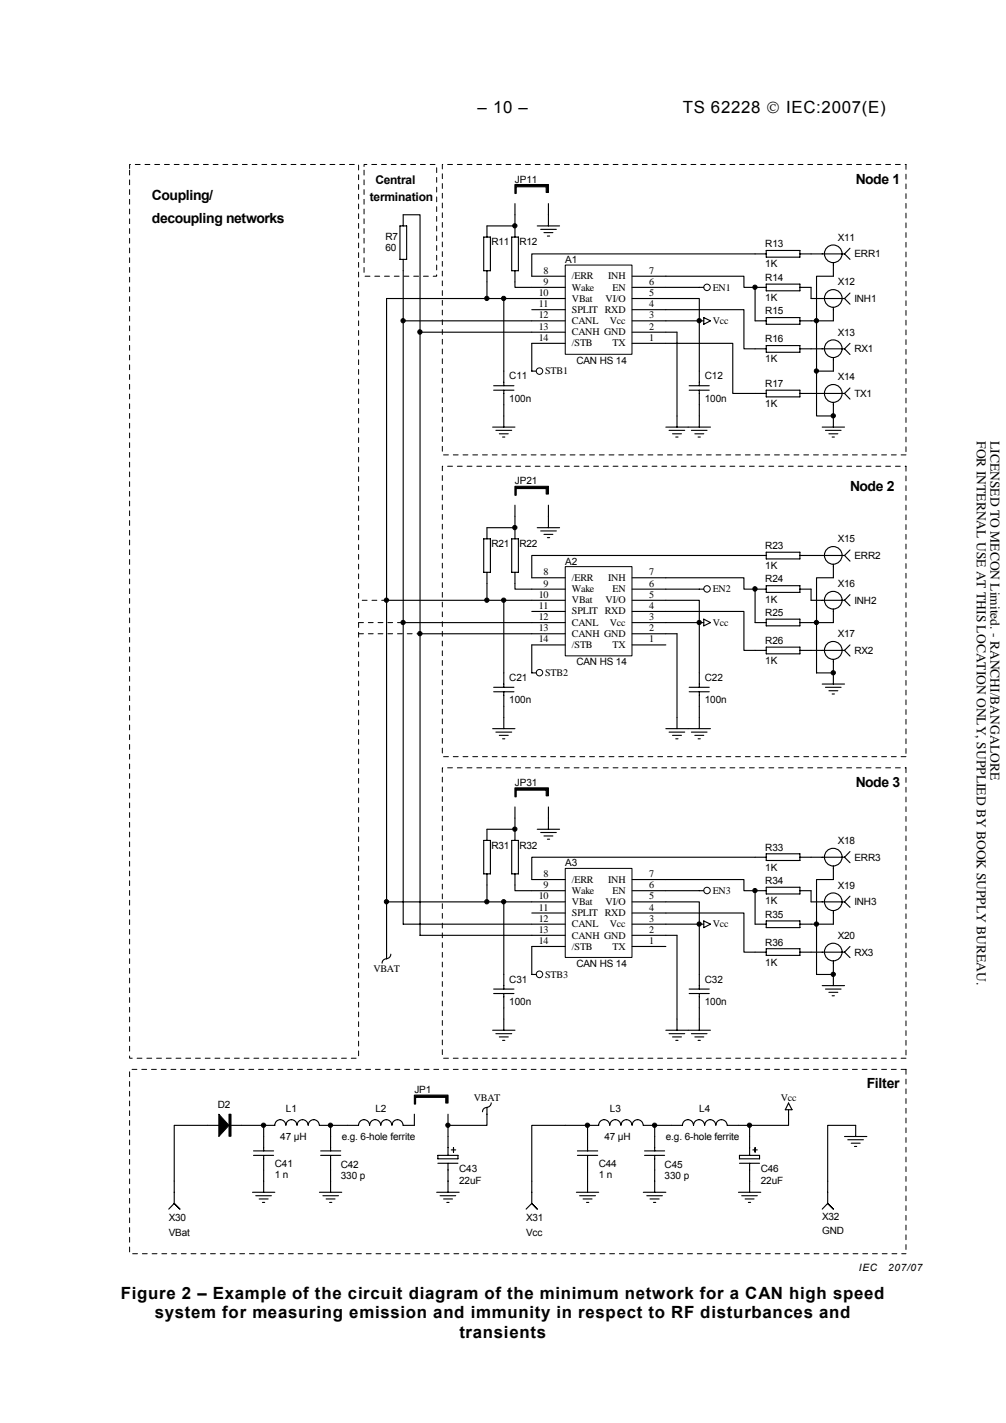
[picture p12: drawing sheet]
<svg xmlns="http://www.w3.org/2000/svg" width="210mm" height="297mm" viewBox="0 0 210 297" stroke-linecap="round" stroke-linejoin="round" font-family="sans-serif">
<g fill="none" stroke="#000" stroke-width=".23">
<path d="M101 49.5h1.4v7h-1.4zM101.6 47.2v2.3M101.6 56.5v2.3M106.8 49.5h1.4v7h-1.4zM107.5 47.2v2.3M107.5 56.5v2.3M157.6 60h2.3M157.6 53h2.3M159.9 52.3h7.1v1.4h-7.1zM159.9 59.3h7.1v1.4h-7.1zM167 60h2.3M167 53h9.3"/>
<path d="M173.9 54.9v2.8M176.3 53l1.1 1.1M177.4 51.8l-1.1 1.2M105.2 77.5v3M157.6 72.8h2.3M159.9 72.1h7.1v1.4h-7.1zM167 72.8h9.3M169.3 62.3h7M173.9 64.2v2.8M173.9 74.7v2.8M176.3 62.3l1.1 1.2M176.3 72.8l1.1 1.2"/>
<path d="M177.4 61.2l-1.1 1.1M177.4 71.7l-1.1 1.1M102.8 89.2h4.7M103 81.4h4.3M103 80.5h4.3M103.5 89.8h3.3M104.2 90.6h1.9M104.9 91.2h.5M105.2 81.4v3.1M105.2 86.8v2.4M143.6 89.2h4.7M144.3 89.8h3.3"/>
<path d="M145 90.6h1.9M145.7 91.2h.5M146 86.8v2.4M157.6 82.1h2.3M159.9 81.4h7.1v1.4h-7.1zM167 82.1h9.3M171.6 89.2h4.7M172.3 89.8h3.3M173 90.6h1.9M173.7 91.2h.5M173.9 84v5.2M176.3 82.1l1.1 1.2"/>
<path d="M177.4 81l-1.1 1.1"/>
<circle cx="173.9" cy="53" r="1.85"/>
<circle cx="173.9" cy="62.3" r="1.85"/>
<circle cx="173.9" cy="72.8" r="1.85"/>
<circle cx="173.9" cy="82.1" r="1.86"/>
</g>
<path d="M118 55.4h13.9v18.6h-13.9z" fill="#fff"/>
<g fill="none" stroke="#000" stroke-width=".21">
<path d="M118 55.3h13.9v18.7h-13.9z"/>
<circle cx="147.6" cy="60" r=".68"/>
<circle cx="112.6" cy="77.5" r=".68"/>
</g>
<g fill="none" stroke="#000" stroke-width=".23">
<path d="M83.5 47.2h1.4v6.9h-1.4zM84.2 44.8v2.4M84.2 54.1v2.4M101.6 58.8v3.5M107.5 58.8v1.2h10.5M107.5 42.5v4.7h-5.9M112.1 47.2h4.7M112.9 47.9h3.2M113.5 48.6h1.9M114.3 49.3h.4M114.5 42.5v4.7M132 57.7h23.3v2.3h2.3v7h2.3"/>
<path d="M132 60h14.9M157.6 53h-46.6v4.7h7M169.3 60v2.3M173.9 57.7h-3.5v29.1h3.5M80.7 62.3h37.3M84.2 67h33.8M87.7 69.3h30.3M105.2 62.3v15.2M111 64.6h7M118 71.7h-7v5.8h.9M132 71.7h21v10.4h4.6M132 64.6h23.3v8.2h2.3"/>
<path d="M132 62.3h14v18.2M132 69.3h9.3v19.9M132 67h14.9M146.9 66.3l1.4 .7-1.4 .7zM159.9 66.3h7.1v1.4h-7.1zM167 67h6.9M170.4 77.5h3.5M105.2 84.5v2.3M139 89.2h4.6M139.7 89.8h3.2M140.4 90.6h1.8M141.1 91.2h.4"/>
<path d="M143.8 81.4h4.2M143.8 80.5h4.2M146 81.4v5.4M101 112.5h1.4v7h-1.4zM101.6 110.2v2.3M101.6 119.5v2.3M106.8 112.5h1.4v7h-1.4zM107.5 110.2v2.3M107.5 119.5v2.3M157.6 116h2.3M159.9 115.3h7.1v1.4h-7.1zM167 116h9.3"/>
<path d="M173.9 117.8v2.8M176.3 116l1.1 1.1M177.4 114.8l-1.1 1.2M157.6 123h2.3M157.6 135.8h2.3M159.9 122.3h7.1v1.4h-7.1zM159.9 135.1h7.1v1.4h-7.1zM167 123h2.3M167 135.8h9.3M169.3 125.3h7M173.9 127.2v2.8M173.9 137.7v5.1"/>
<path d="M176.3 125.3l1.1 1.1M176.3 135.8l1.1 1.1M177.4 124.1l-1.1 1.2M177.4 134.6l-1.1 1.2M102.8 152.1h4.7M103 144.4h4.3M103 143.5h4.3M103.5 152.8h3.3M104.2 153.5h1.9M104.9 154.2h.5M105.2 140.5v3M105.2 144.4v3"/>
<path d="M105.2 149.8v2.3M143.6 152.1h4.7M144.3 152.8h3.3M145 153.5h1.9M145.7 154.2h.5M146 149.8v2.3M171.6 142.8h4.7M172.3 143.5h3.3M173 144.2h1.9M173.7 144.9h.5"/>
<circle cx="173.9" cy="115.9" r="1.85"/>
<circle cx="173.9" cy="135.8" r="1.86"/>
<circle cx="173.9" cy="125.3" r="1.85"/>
</g>
<path d="M107.5 38.5h7v1.7h-.5v-1.2h-6.3v1.4h-.2z" fill-rule="evenodd" fill="#000" stroke="#000" stroke-width=".23"/>
<path d="M189.1 34.3v60.7M189.1 95h-96.8v-60.7h96.8" fill="none" stroke="#000" stroke-width=".21" stroke-dasharray="1 1 1 1 1 1 1 1"/>
<path d="M118 118.3h13.9v18.6h-13.9z" fill="#fff"/>
<g fill="none" stroke="#000" stroke-width=".21">
<path d="M118 118.3h13.9v18.6h-13.9z"/>
<circle cx="147.6" cy="122.9" r=".68"/>
<circle cx="112.6" cy="140.4" r=".68"/>
</g>
<g fill="none" stroke="#000" stroke-width=".23">
<path d="M107.5 105.5v4.7h-5.9M112.1 110.2h4.7M112.9 110.8h3.2M113.5 111.5h1.9M114.3 112.2h.4M114.5 105.5v4.7M157.6 116h-46.6v4.6h7M80.7 125.3h37.3M84.2 130h33.8M87.7 132.3h30.3M101.6 121.8v3.5M105.2 125.3v15.2"/>
<path d="M107.5 121.8v1.2h10.5M111 127.6h7M118 134.6h-7v5.9h.9M132 120.6h23.3v2.4h2.3v7h2.3M132 127.6h23.3v8.2h2.3M132 125.3h14v18.2M132 134.6h7M132 132.3h9.3v19.8M132 130h14.9M132 123h14.9M146.9 129.2l1.4 .8-1.4 .6zM159.9 129.2h7.1v1.4h-7.1z"/>
<path d="M167 130h6.9M169.3 123v2.3M173.9 120.6h-3.5v19.9h3.5M105.2 147.4v2.4M139 152.1h4.6M139.7 152.8h3.2M140.4 153.5h1.8M141.1 154.2h.4M143.8 144.4h4.2M143.8 143.5h4.2M146 144.4v5.4M101 175.4h1.4v7h-1.4z"/>
<path d="M101.6 173.1v2.3M106.8 175.4h1.4v7h-1.4zM107.5 173.1v2.3M157.6 178.9h2.3M159.9 178.2h7.1v1.4h-7.1zM167 178.9h9.3M176.3 178.9l1.1 1.2M177.4 177.8l-1.1 1.1M101.6 182.4v2.3M107.5 182.4v2.3M157.6 185.9h2.3M157.6 198.8h2.3"/>
<path d="M159.9 185.2h7.1v1.4h-7.1zM159.9 198h7.1v1.4h-7.1zM167 185.9h2.3M167 198.8h9.3M169.3 188.3h7M173.9 180.8v2.8M173.9 190.1v2.8M176.3 188.3l1.1 1.1M176.3 198.8l1.1 1.1M177.4 187.1l-1.1 1.2M177.4 197.6l-1.1 1.2M102.8 215.1h4.7"/>
<path d="M103 207.4h4.3M103 206.5h4.3M103.5 215.8h3.3M104.2 216.5h1.9M104.9 217.2h.5M105.2 203.4v3.1M105.2 207.4v3M105.2 212.7v2.4M143.6 215.1h4.7M144.3 215.8h3.3M145 216.5h1.9M145.7 217.2h.5"/>
<path d="M146 212.7v2.4M171.6 205.7h4.7M172.3 206.5h3.3M173 207.1h1.9M173.7 207.9h.5M173.9 200.6v5.1"/>
<circle cx="173.9" cy="178.9" r="1.85"/>
<circle cx="173.9" cy="198.7" r="1.85"/>
<circle cx="173.9" cy="188.2" r="1.85"/>
</g>
<path d="M107.5 101.5h7v1.6h-.5v-1.1h-6.3v1.4h-.2z" fill-rule="evenodd" fill="#000" stroke="#000" stroke-width=".23"/>
<path d="M189.1 97.3v60.6M189.1 157.9h-96.8v-60.6h96.8" fill="none" stroke="#000" stroke-width=".21" stroke-dasharray="1 1 1 1 1 1 1 1"/>
<path d="M118 181.3h13.9v18.6h-13.9z" fill="#fff"/>
<g fill="none" stroke="#000" stroke-width=".21">
<path d="M118 181.3h13.9v18.6h-13.9zM47.8 232.6h.4v4.6h-.4z"/>
<circle cx="147.6" cy="185.9" r=".68"/>
<circle cx="112.6" cy="203.4" r=".68"/>
</g>
<g fill="none" stroke="#000" stroke-width=".23">
<path d="M84.2 44.8h3.5v150.4h30.3M84.2 56.5v136.4h33.8M80.7 62.3v137.9M107.5 168.4v4.7h-5.9M112.1 173.1h4.7M112.9 173.8h3.2M113.5 174.5h1.9M114.3 175.2h.4M114.5 168.4v4.7M157.6 178.9h-46.6v4.7h7M80.7 188.3h37.3M81.6 199.2a.94 .94 0 0 1-1 .9"/>
<path d="M101.6 184.7v3.6M105.2 188.3v15.1M107.5 184.7v1.2h10.5M111 190.6h7M118 197.6h-7v5.8h.9M132 183.6h23.3v2.3h2.3v7h2.3M132 190.6h23.3v8.2h2.3M132 188.3h14v18.2M132 197.6h7M132 195.2h9.3v19.9M132 192.9h14.9M132 185.9h14.9"/>
<path d="M146.9 192.2l1.4 .7-1.4 .7zM159.9 192.2h7.1v1.4h-7.1zM167 192.9h6.9M169.3 185.9v2.4M173.9 183.6h-3.5v19.8h3.5M80.6 200.2a.87 .87 0 0 0-.8 .8M105.2 210.4v2.3M139 215.1h4.6M139.7 215.8h3.2M140.4 216.5h1.8M141.1 217.2h.4M143.8 207.4h4.2"/>
<path d="M143.8 206.5h4.2M146 207.4v5.3M45.7 234.9h-9.3v16.3l1.1 1.2-1.1-1.2-1.2 1.2M48 234.9h9.4M55 234.9v5.3M57.4 234.9a1.14 1.14 0 0 1 1.1-1.2 1.14 1.14 0 0 1 1.1 1.2M59.7 234.9a1.14 1.14 0 0 1 1.1-1.2 1.14 1.14 0 0 1 1.2 1.2M62 234.9a1.14 1.14 0 0 1 1.2-1.2 1.14 1.14 0 0 1 1.1 1.2M64.3 234.9a1.14 1.14 0 0 1 1.2-1.2 1.14 1.14 0 0 1 1.1 1.2M66.7 234.9h8.1M69 234.9v5.3M74.8 234.9a1.14 1.14 0 0 1 1.2-1.2 1.14 1.14 0 0 1 1.1 1.2"/>
<path d="M77.2 234.9a1.14 1.14 0 0 1 1.1-1.2 1.14 1.14 0 0 1 1.2 1.2M79.5 234.9a1.14 1.14 0 0 1 1.1-1.2 1.14 1.14 0 0 1 1.2 1.2M81.8 234.9a1.14 1.14 0 0 1 1.2-1.2 1.14 1.14 0 0 1 1.1 1.2M86.5 232.6v2.3h-2.3M93.5 232.6v8.6M94.7 239.6v.9M101.6 231.2a.87 .87 0 0 0-.9 .9M101.6 231.2v3.7h-8.1M102.5 230.2a.94 .94 0 0 1-.9 .9M122.6 234.9v5.3M125 234.9a1.14 1.14 0 0 1 1.1-1.2 1.14 1.14 0 0 1 1.2 1.2 1.16 1.16 0 0 1 1.1-1.2 1.16 1.16 0 0 1 1.2 1.2M125 234.9h-14v16.3l1.1 1.2-1.1-1.2-1.2 1.2"/>
<path d="M129.6 234.9a1.14 1.14 0 0 1 1.2-1.2 1.14 1.14 0 0 1 1.1 1.2M132 234.9a1.14 1.14 0 0 1 1.1-1.2 1.14 1.14 0 0 1 1.1 1.2M134.3 234.9h8.2M136.7 234.9v5.3M142.5 234.9a1.14 1.14 0 0 1 1.1-1.2 1.14 1.14 0 0 1 1.1 1.2M144.8 234.9a1.14 1.14 0 0 1 1.1-1.2 1.14 1.14 0 0 1 1.2 1.2M147.1 234.9a1.14 1.14 0 0 1 1.2-1.2 1.14 1.14 0 0 1 1.1 1.2M149.4 234.9a1.16 1.16 0 0 1 1.2-1.2 1.16 1.16 0 0 1 1.2 1.2M151.8 234.9h4.7M156.5 234.9v6.3M157.6 239.6v.9M164.6 231.6v3.3h-8.1"/>
<path d="M164.6 230.3l.7 1.3h-1.4zM176.3 237.2h4.6M177 237.9h3.2M177.7 238.6h1.8M178.4 239.3h.4M178.6 237.2v-2.3h-5.8v16.3l1.1 1.2-1.1-1.2-1.2 1.2M52.7 248.9h4.7M52.9 241.2h4.2M52.9 240.2h4.2M53.4 249.6h3.2M54.1 250.3h1.9M54.8 251h.4"/>
<path d="M55 241.2v7.7M66.7 248.9h4.6M66.9 241.2h4.2M66.9 240.2h4.2M67.4 249.6h3.3M68.1 250.3h1.8M68.8 251h.5M69 241.2v7.7M91.1 248.9h4.7M91.4 241.2h4.2v.7h-4.2zM91.4 242.8h4.2M91.9 249.6h3.2"/>
<path d="M92.6 250.3h1.8M93.3 251h.4M93.5 242.8v6.1M94.2 240h.9M120.3 248.9h4.7M120.5 241.2h4.3M120.5 240.2h4.3M121 249.6h3.3M121.7 250.3h1.9M122.4 251h.5M122.6 241.2v7.7M134.3 248.9h4.7"/>
<path d="M134.5 241.2h4.2M134.5 240.2h4.2M135 249.6h3.3M135.7 250.3h1.9M136.4 251h.5M136.7 241.2v7.7M154.1 248.9h4.7M154.3 241.2h4.2v.7h-4.2zM154.3 242.8h4.2M154.8 249.6h3.3M155.5 250.3h1.9M156.2 251h.5"/>
<path d="M156.5 242.8v6.1M157.1 240h1"/>
</g>
<g fill="#000" stroke="#000" stroke-width=".23">
<path d="M107.5 164.5h7v1.6h-.5v-1.2h-6.3v1.4h-.2z" fill-rule="evenodd"/>
<path d="M86.5 228.6h7v1.7h-.5v-1.2h-6.3v1.4h-.2z" fill-rule="evenodd"/>
</g>
<path d="M27.1 35.5v185.4h47.7v-186.6h-47.7v1.2M76 35.5v22.2h15.1v-23.4h-15.1v1.2M74.8 130h9.4M74.8 132.3h12.9M80.7 125.3h-5.9M189.1 160.3v60.6M189.1 220.9h-96.8v-60.6h96.8M189.1 223.2h-162v38.5h162M189.1 223.2v38.5" fill="none" stroke="#000" stroke-width=".21" stroke-dasharray="1 1 1 1 1 1 1 1"/>
<g fill="#000" stroke="#000" stroke-width=".21">
<path d="M45.7 232.6l2.1 2.3-2.1 2.3z"/>
<circle cx="107.5" cy="47.1" r=".45"/>
<circle cx="157.6" cy="60" r=".45"/>
<circle cx="84.1" cy="66.9" r=".45"/>
<circle cx="87.6" cy="69.3" r=".46"/>
<circle cx="101.6" cy="62.3" r=".45"/>
<circle cx="105.1" cy="62.3" r=".45"/>
<circle cx="145.9" cy="66.9" r=".45"/>
<circle cx="170.4" cy="77.4" r=".45"/>
<circle cx="170.4" cy="66.9" r=".45"/>
<circle cx="173.9" cy="86.8" r=".45"/>
<circle cx="107.5" cy="110.1" r=".45"/>
<circle cx="80.7" cy="125.3" r=".45"/>
<circle cx="84.1" cy="129.9" r=".45"/>
<circle cx="87.6" cy="132.3" r=".45"/>
<circle cx="101.6" cy="125.3" r=".45"/>
<circle cx="105.1" cy="125.3" r=".45"/>
<circle cx="145.9" cy="129.9" r=".45"/>
<circle cx="157.6" cy="122.9" r=".46"/>
<circle cx="170.4" cy="129.9" r=".45"/>
<circle cx="173.9" cy="140.4" r=".45"/>
<circle cx="107.5" cy="173.1" r=".45"/>
<circle cx="80.7" cy="188.2" r=".45"/>
<circle cx="101.6" cy="188.2" r=".45"/>
<circle cx="105.1" cy="188.2" r=".45"/>
<circle cx="145.9" cy="192.9" r=".45"/>
<circle cx="157.6" cy="185.9" r=".45"/>
<circle cx="170.4" cy="192.9" r=".45"/>
<circle cx="173.9" cy="203.4" r=".45"/>
<circle cx="55" cy="234.9" r=".45"/>
<circle cx="69" cy="234.9" r=".45"/>
<circle cx="93.5" cy="234.9" r=".45"/>
<circle cx="122.6" cy="234.9" r=".45"/>
<circle cx="136.6" cy="234.9" r=".45"/>
<circle cx="156.4" cy="234.9" r=".45"/>
</g>
<path d="M48 232.6v4.6" fill="none" stroke="#000" stroke-width=".38"/>
<g font-size="3.5">
<text x="99.7" y="23.5">– 10 –</text>
<text x="142.5" y="23.5">TS 62228 © IEC:2007(E)</text>
<text x="25.2" y="271.1">Figure 2 – Example of the circuit diagram of the minimum network for a CAN high speed</text>
<text x="32.3" y="275.1">system for measuring emission and immunity in respect to RF disturbances and</text>
<text x="95.9" y="279.2">transients</text>
</g>
<g font-size="2.9">
<text x="31.7" y="41.8">Coupling/</text>
<text x="178.6" y="38.3">Node 1</text>
<text x="31.7" y="46.5">decoupling networks</text>
<text x="177.4" y="102.4">Node 2</text>
<text x="178.6" y="164.3">Node 3</text>
<text x="180.9" y="227.2">Filter</text>
</g>
<g font-size="2.8" fill="#010101">
<text x="203.9" y="92.1" transform="rotate(90 203.9 92.1)">FOR INTERNAL USE AT THIS LOCATION ONLY, SUPPLIED BY BOOK SUPPLY BUREAU.</text>
<text x="206.7" y="92.1" transform="rotate(90 206.7 92.1)">LICENSED TO MECON Limited. - RANCHI/BANGALORE</text>
</g>
<g font-size="2.5">
<text x="77.2" y="42">termination</text>
<text x="78.4" y="38.4">Central</text>
</g>
<g font-size="2.1">
<text x="107.5" y="38.1">JP11</text>
<text x="80.4" y="50">R7</text>
<text x="80.4" y="52.3">60</text>
<text x="102.6" y="51.2">R11</text>
<text x="108.4" y="51.2">R12</text>
<text x="159.7" y="51.6">R13</text>
<text x="174.9" y="50.2">X11</text>
<text x="178.4" y="53.7">ERR1</text>
<text x="113.5" y="59.5">9</text>
<text x="113.5" y="57.1">8</text>
<text x="118" y="54.9">A1</text>
<text x="119.4" y="58.3">/ERR</text>
<text x="127" y="58.3">INH</text>
<text x="135.5" y="57.1">7</text>
<text x="135.5" y="59.5">6</text>
<text x="159.7" y="58.6">R14</text>
<text x="159.7" y="55.8">1K</text>
<text x="174.9" y="59.6">X12</text>
<text x="112.4" y="64.1">11</text>
<text x="112.4" y="61.8">10</text>
<text x="119.4" y="65.3">SPLIT RXD</text>
<text x="119.4" y="63">VBat</text>
<text x="119.4" y="60.7">Wake</text>
<text x="126.4" y="63">VI/O</text>
<text x="127.8" y="60.7">EN</text>
<text x="135.5" y="64.1">4</text>
<text x="135.5" y="61.8">5</text>
<text x="148.8" y="60.7">EN1</text>
<text x="159.7" y="62.8">1K</text>
<text x="159.7" y="65.6">R15</text>
<text x="178.4" y="63.1">INH1</text>
<text x="112.4" y="71.2">14</text>
<text x="112.4" y="68.8">13</text>
<text x="112.4" y="66.5">12</text>
<text x="119.4" y="70">CANH GND</text>
<text x="119.4" y="67.6">CANL</text>
<text x="127.3" y="67.6">Vcc</text>
<text x="135.5" y="68.8">2</text>
<text x="135.5" y="66.5">3</text>
<text x="135.5" y="71.2">1</text>
<text x="148.8" y="67.6">Vcc</text>
<text x="159.7" y="71.5">R16</text>
<text x="174.9" y="70.1">X13</text>
<text x="119.4" y="72.3">/STB</text>
<text x="120.3" y="75.9">CAN HS 14</text>
<text x="127.8" y="72.3">TX</text>
<text x="159.7" y="75.6">1K</text>
<text x="178.4" y="73.6">RX1</text>
<text x="106.3" y="79.2">C11</text>
<text x="106.3" y="83.8">100n</text>
<text x="113.8" y="78.1">STB1</text>
<text x="147.1" y="79.2">C12</text>
<text x="147.1" y="83.8">100n</text>
<text x="159.7" y="80.8">R17</text>
<text x="174.9" y="79.4">X14</text>
<text x="178.4" y="82.9">TX1</text>
<text x="159.7" y="85">1K</text>
<text x="107.5" y="101.1">JP21</text>
<text x="174.9" y="113.2">X15</text>
<text x="102.6" y="114.1">R21</text>
<text x="108.4" y="114.1">R22</text>
<text x="118" y="117.9">A2</text>
<text x="159.7" y="114.6">R23</text>
<text x="159.7" y="118.8">1K</text>
<text x="178.4" y="116.7">ERR2</text>
<text x="112.4" y="124.8">10</text>
<text x="113.5" y="122.5">9</text>
<text x="113.5" y="120.1">8</text>
<text x="119.4" y="125.9">VBat</text>
<text x="119.4" y="123.6">Wake</text>
<text x="119.4" y="121.3">/ERR</text>
<text x="126.4" y="125.9">VI/O</text>
<text x="127" y="121.3">INH</text>
<text x="127.8" y="123.6">EN</text>
<text x="135.5" y="120.1">7</text>
<text x="135.5" y="124.8">5</text>
<text x="135.5" y="122.5">6</text>
<text x="148.8" y="123.6">EN2</text>
<text x="159.7" y="121.6">R24</text>
<text x="159.7" y="125.8">1K</text>
<text x="174.9" y="122.6">X16</text>
<text x="112.4" y="131.8">13</text>
<text x="112.4" y="129.5">12</text>
<text x="112.4" y="127.1">11</text>
<text x="119.4" y="130.6">CANL</text>
<text x="119.4" y="128.3">SPLIT RXD</text>
<text x="127.3" y="130.6">Vcc</text>
<text x="135.5" y="131.8">2</text>
<text x="135.5" y="129.5">3</text>
<text x="135.5" y="127.1">4</text>
<text x="148.8" y="130.6">Vcc</text>
<text x="159.7" y="128.6">R25</text>
<text x="178.4" y="126">INH2</text>
<text x="112.4" y="134.1">14</text>
<text x="119.4" y="135.3">/STB</text>
<text x="119.4" y="132.9">CANH GND</text>
<text x="127.8" y="135.3">TX</text>
<text x="135.5" y="134.1">1</text>
<text x="159.7" y="134.4">R26</text>
<text x="174.9" y="133">X17</text>
<text x="178.4" y="136.5">RX2</text>
<text x="106.3" y="142.1">C21</text>
<text x="113.8" y="141.1">STB2</text>
<text x="120.3" y="138.9">CAN HS 14</text>
<text x="147.1" y="142.1">C22</text>
<text x="159.7" y="138.6">1K</text>
<text x="106.3" y="146.8">100n</text>
<text x="147.1" y="146.8">100n</text>
<text x="107.5" y="164">JP31</text>
<text x="102.6" y="177.1">R31</text>
<text x="108.4" y="177.1">R32</text>
<text x="159.7" y="177.6">R33</text>
<text x="174.9" y="176.2">X18</text>
<text x="178.4" y="179.7">ERR3</text>
<text x="113.5" y="185.4">9</text>
<text x="113.5" y="183.1">8</text>
<text x="118" y="180.8">A3</text>
<text x="119.4" y="184.2">/ERR</text>
<text x="127" y="184.2">INH</text>
<text x="135.5" y="183.1">7</text>
<text x="135.5" y="185.4">6</text>
<text x="159.7" y="184.6">R34</text>
<text x="159.7" y="181.8">1K</text>
<text x="174.9" y="185.5">X19</text>
<text x="112.4" y="190.1">11</text>
<text x="112.4" y="187.7">10</text>
<text x="119.4" y="191.3">SPLIT RXD</text>
<text x="119.4" y="188.9">VBat</text>
<text x="119.4" y="186.6">Wake</text>
<text x="126.4" y="188.9">VI/O</text>
<text x="127.8" y="186.6">EN</text>
<text x="135.5" y="190.1">4</text>
<text x="135.5" y="187.7">5</text>
<text x="148.8" y="186.6">EN3</text>
<text x="159.7" y="188.8">1K</text>
<text x="159.7" y="191.6">R35</text>
<text x="178.4" y="189">INH3</text>
<text x="112.4" y="197.1">14</text>
<text x="112.4" y="194.7">13</text>
<text x="112.4" y="192.4">12</text>
<text x="119.4" y="195.9">CANH GND</text>
<text x="119.4" y="193.6">CANL</text>
<text x="127.3" y="193.6">Vcc</text>
<text x="135.5" y="194.7">2</text>
<text x="135.5" y="192.4">3</text>
<text x="135.5" y="197.1">1</text>
<text x="148.8" y="193.6">Vcc</text>
<text x="159.7" y="197.4">R36</text>
<text x="174.9" y="196">X20</text>
<text x="77.9" y="202.9">VBAT</text>
<text x="119.4" y="198.2">/STB</text>
<text x="120.3" y="201.8">CAN HS 14</text>
<text x="127.8" y="198.2">TX</text>
<text x="159.7" y="201.6">1K</text>
<text x="178.4" y="199.5">RX3</text>
<text x="106.3" y="205.1">C31</text>
<text x="106.3" y="209.8">100n</text>
<text x="113.8" y="204.1">STB3</text>
<text x="147.1" y="205.1">C32</text>
<text x="147.1" y="209.8">100n</text>
<text x="45.5" y="231.2">D2</text>
<text x="59.7" y="232.2">L1</text>
<text x="78.4" y="232.2">L2</text>
<text x="86.5" y="228.2">JP1</text>
<text x="98.9" y="229.7">VBAT</text>
<text x="127.3" y="232.2">L3</text>
<text x="146" y="232.2">L4</text>
<text x="163" y="229.7">Vcc</text>
<text x="58.5" y="238">47 µH</text>
<text x="71.3" y="238">e.g. 6-hole ferrite</text>
<text x="126.2" y="238">47 µH</text>
<text x="139" y="238">e.g. 6-hole ferrite</text>
<text x="57.4" y="243.6">C41</text>
<text x="57.4" y="245.9">1 n</text>
<text x="71.1" y="243.8">C42</text>
<text x="95.8" y="244.7">C43</text>
<text x="125" y="243.6">C44</text>
<text x="125" y="245.9">1 n</text>
<text x="138.7" y="243.8">C45</text>
<text x="158.8" y="244.7">C46</text>
<text x="71.1" y="246.1">330 p</text>
<text x="95.8" y="247.1">22uF</text>
<text x="138.7" y="246.1">330 p</text>
<text x="158.8" y="247.1">22uF</text>
<text x="35.2" y="255">X30</text>
<text x="109.8" y="255">X31</text>
<text x="171.6" y="254.8">X32</text>
<text x="171.6" y="257.6">GND</text>
<text x="35.2" y="258">VBat</text>
<text x="109.8" y="258">Vcc</text>
<text x="179.3" y="265.3">IEC</text>
<text x="185.4" y="265.3">207/07</text>
</g>
</svg>
